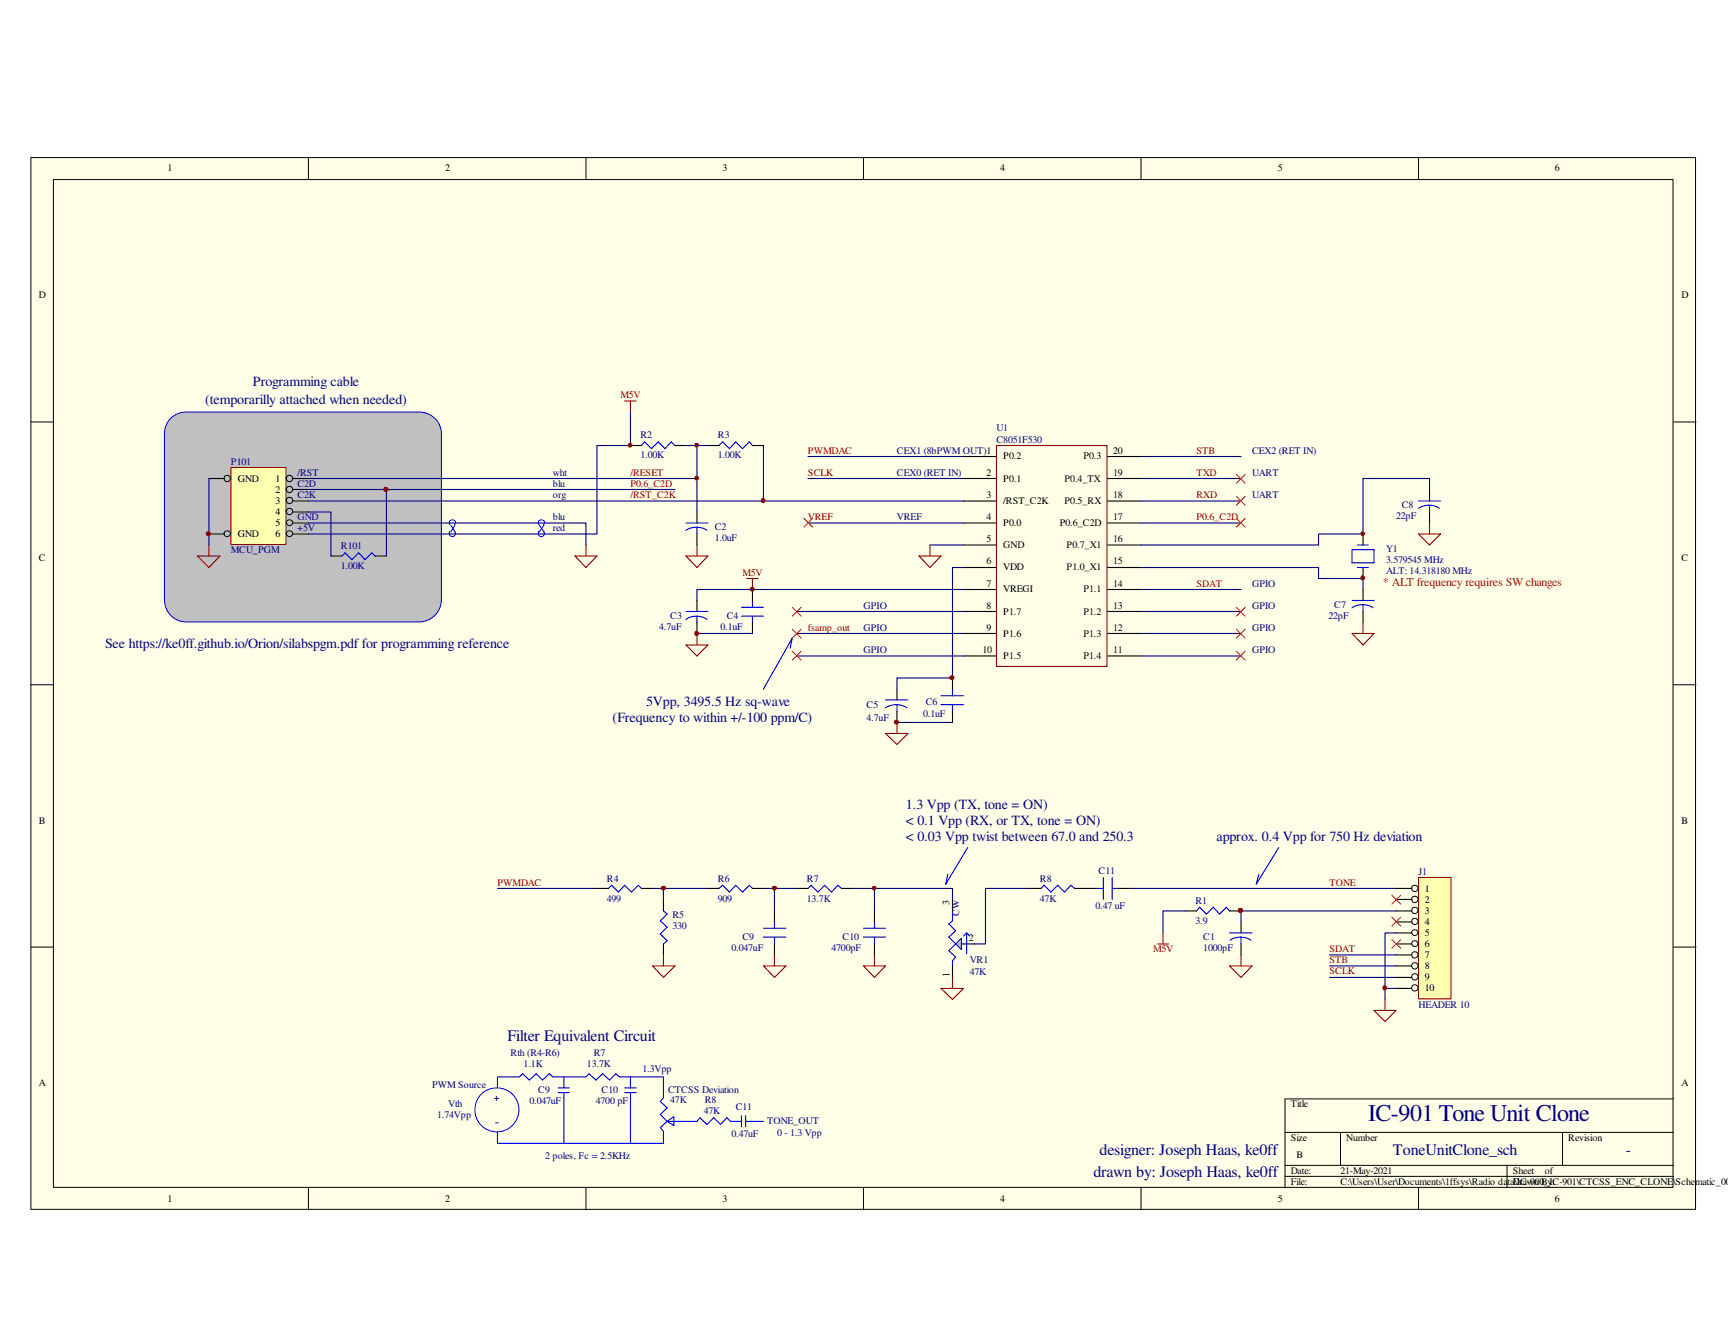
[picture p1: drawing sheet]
<svg xmlns="http://www.w3.org/2000/svg" width="279mm" height="216mm" viewBox="0 0 279 216" stroke-linecap="round" stroke-linejoin="round" font-family="sans-serif">
<path d="M5 25.5h269.2v170.1h-269.2z" fill="#ffffe8"/>
<g fill="none" stroke="#000" stroke-width=".16">
<path d="M5 25.5h269.2v170.1h-269.2zM8.6 29h261.9v163h-261.9zM49.9 25.5v3.5M94.7 25.5v3.5M139.6 25.5v3.5M184.5 25.5v3.5M229.4 25.5v3.5M5 68.2h3.6M270.6 68.2h3.6M5 110.7h3.6M270.6 110.7h3.6M5 153.2h3.6"/>
<path d="M270.6 153.2h3.6M270.6 177.7h-62.8v14.4M49.9 192.1v3.6M94.7 192.1v3.6M139.6 192.1v3.6M184.5 192.1v3.6M207.8 183.1h62.8M207.8 188.5h62.8M207.8 190.2h62.8M216.7 183.1v5.4M229.4 192.1v3.6M243.7 188.5v3.6"/>
<path d="M252.6 183.1v5.4"/>
</g>
<path d="M27.6 67.6a3.5 3.5 0 0 1 2.5-1h37.6a3.5 3.5 0 0 1 3.7 3.6v26.7a3.6 3.6 0 0 1-3.7 3.7h-37.6a3.5 3.5 0 0 1-3.5-3.7v-26.7a3.5 3.5 0 0 1 1-2.6z" fill-rule="evenodd" fill="#c0c0c0"/>
<path d="M27.6 67.6a3.5 3.5 0 0 1 2.5-1h37.6a3.5 3.5 0 0 1 3.7 3.6v26.7a3.6 3.6 0 0 1-3.7 3.7h-37.6a3.5 3.5 0 0 1-3.5-3.7v-26.7a3.5 3.5 0 0 1 1-2.6z" fill="none" stroke="#00f" stroke-width=".16"/>
<g fill="none" stroke="#000080" stroke-width=".18">
<path d="M110.9 72.1h3.6M112.7 72.1v5.3h-62.8M123.4 72.1v8.9h-73.5M130.6 73.8h25.2M130.6 77.4h25.2M184.5 73.8h16.2M184.5 77.4h16.2M123.4 81h32.4M128.9 98.9h26.9M130.6 84.6h25.2M150.4 88.1h5.4M155.8 95.3h-43.1v1.8"/>
<path d="M155.8 91.8h-1.8v17.8h-9v1.8M184.5 81h16.2M184.5 84.6h16.2M184.5 88.1h28.7M184.5 98.9h16.2M184.5 95.3h16.2M184.5 91.8h28.7M112.7 102.4h9M128.9 106.1h26.9M128.9 102.4h26.9M145 116.8h9M184.5 106.1h16.2"/>
<path d="M184.5 102.4h16.2"/>
</g>
<g fill="none" stroke="#000" stroke-width=".18">
<path d="M101.9 72.1h1.8M109.1 72.1h1.8M114.5 72.1h1.7M121.7 72.1h1.7M155.8 73.8h5.3M155.8 77.4h5.3M179.1 73.8h5.4M179.1 77.4h5.4M112.7 82.8v1.8M112.7 86.4v1.7M112.7 97.1v1.8M121.7 95.3v1.8"/>
<path d="M155.8 81h5.3M155.8 84.6h5.3M155.8 88.1h5.3M155.8 91.8h5.3M155.8 95.3h5.3M155.8 98.9h5.3M179.1 81h5.4M179.1 84.6h5.4M179.1 88.1h5.4M179.1 91.8h5.4M179.1 95.3h5.4M179.1 98.9h5.4"/>
<path d="M112.7 100.7v1.7M121.7 100.7v1.7M145 111.4v1.8M145 115.1v1.7M154 109.6v1.8M154 115.1v1.7M155.8 102.4h5.3M155.8 106.1h5.3M179.1 102.4h5.4M179.1 106.1h5.4M200.7 149.1v1.8M200.7 152.7v1.7"/>
</g>
<g fill="none" stroke="#800000" stroke-width=".18">
<path d="M101 64.9h1.9M101.9 64.9v1.7M161.1 72.1h17.9v35.7h-17.9zM93 89.9h3.5l-1.8 1.9zM94.7 88.1v1.8M110.9 89.9h3.6l-1.8 1.9zM112.7 88.1v1.8M120.7 93.6h1.9M121.7 93.6v1.7M110.9 104.3h3.6l-1.8 1.8zM112.7 102.4v1.9M143.2 118.6h3.6l-1.8 1.8z"/>
<path d="M145 116.8v1.8M198.8 156.2h3.6l-1.7 1.9zM200.7 154.4v1.8"/>
</g>
<g fill="none" stroke="#00f" stroke-width=".18">
<path d="M103.7 72.1l.5-.6 1.1 1.1 1.1-1.1 1.1 1.1 1-1.1 .6 .6M116.2 72.1l.6-.6 1.1 1.1 1.1-1.1 1.1 1.1 1.1-1.1 .5 .6M110.9 85.8a3.1 3.1 0 0 1 3.4 0M110.9 98.9h3.6M110.9 84.6h3.6M112.7 85.3v1.1M112.7 99.7v1M119.9 98.2h3.5M119.9 99.7h3.5M121.7 97.1v1.1M121.7 99.7v1M110.9 100.2a3.1 3.1 0 0 1 3.4 0"/>
<path d="M143.2 114.5a3.2 3.2 0 0 1 3.4 0M143.2 113.2h3.6M145 114v1.1M152.1 112.5h3.7M152.1 114h3.7M154 111.4v1.1M154 114v1.1M198.8 150.9h3.6M198.9 152.1a3.1 3.1 0 0 1 3.4 0M200.7 151.6v1.1"/>
</g>
<path d="M37.4 75.7h8.8v12.4h-8.8z" fill="#ffffb0"/>
<path d="M37.3 75.6h8.9v12.5h-8.9z" fill="none" stroke="#800000" stroke-width=".16"/>
<g fill="none" stroke="#000" stroke-width=".16">
<circle cx="36.7" cy="77.4" r=".52"/>
<circle cx="46.8" cy="79.2" r=".52"/>
<circle cx="46.8" cy="77.4" r=".52"/>
<circle cx="36.8" cy="86.3" r=".5"/>
<circle cx="46.8" cy="80.9" r=".52"/>
<circle cx="46.8" cy="82.7" r=".52"/>
<circle cx="46.8" cy="86.3" r=".5"/>
<circle cx="46.8" cy="84.5" r=".5"/>
</g>
<g fill="none" stroke="#000" stroke-width=".18">
<path d="M33.8 77.4h2.4M47.4 77.4h2.5M47.4 79.2h2.5M231.1 79.2v1.8M33.8 86.4h2.4M47.4 81h2.5M47.4 82.8h2.5M47.4 84.6h2.5M47.4 86.4h2.5M220.4 86.4v1.7M220.4 91.8v1.8M220.4 95.3v1.8"/>
<path d="M220.4 98.9v1.8M231.1 82.8v1.8M191.7 147.3h1.8M198.8 147.3h1.9"/>
</g>
<path d="M31.9 89.9h3.7l-1.8 1.9zM33.8 88.1v1.8M229.4 86.4h3.5l-1.8 1.7zM231.1 84.6v1.8M218.6 102.4h3.6l-1.8 1.9zM220.4 100.7v1.7" fill="none" stroke="#800000" stroke-width=".18"/>
<path d="M33.8 77.4v10.7M49.9 79.2h59.2M96.5 72.1v14.3h-46.6M101.9 66.6v5.5M112.7 77.4v5.4M220.4 77.4v9h-7.2v1.7M231.1 77.4v1.8M49.9 84.6h44.8v3.5M213.2 91.8v1.8h7.2v1.7" fill="none" stroke="#000080" stroke-width=".18"/>
<path d="M218.6 98.3a3.1 3.1 0 0 1 3.4 0M218.6 88.9h3.6v2.1h-3.6zM218.6 97.1h3.6M219.5 91.8h1.7M219.5 88.1h1.7M220.4 97.8v1.1M229.4 82.2a3.1 3.1 0 0 1 3.3 0M229.4 81h3.5M231.1 81.7v1.1M193.5 147.3l.5-.6 1.1 1.1 1.1-1.1 1 1.1 1.1-1.1 .5 .6" fill="none" stroke="#00f" stroke-width=".18"/>
<g fill="none" stroke="#f00" stroke-width=".16">
<path d="M199.9 76.7l1.4 1.4M201.3 76.7l-1.4 1.4M130 83.8l1.4 1.5M131.4 83.8l-1.4 1.5M199.9 98.2l1.4 1.5M199.9 80.3l1.4 1.4M201.3 98.2l-1.4 1.5M201.3 80.3l-1.4 1.4M128.1 105.3l1.4 1.5M129.5 105.3l-1.4 1.5M199.9 105.3l1.4 1.5M199.9 101.8l1.4 1.4"/>
<path d="M201.3 105.3l-1.4 1.5M201.3 101.8l-1.4 1.4"/>
</g>
<path d="M154.5 152.7l.9-1v1.9z" fill="#c0c0c0"/>
<path d="M154.5 152.7l.9-1v1.9z" fill="none" stroke="#00f" stroke-width=".16"/>
<g fill="none" stroke="#00f" stroke-width=".18">
<path d="M116.2 143.7l.6-.5 1.1 1.1 1.1-1.1 1.1 1.1 1.1-1.1 .5 .5M123.4 150.1h3.7M123.4 151.6h3.7M125.2 149.1v1M125.2 151.6v1.1M130.6 143.7l.5-.5 1.1 1.1 1.2-1.1 1.1 1.1 1-1.1 .6 .5M154 147.3v1.6l-.6 .5 1.1 1.1-1.1 1.1 1.1 1.1-1.1 1.1 1.1 1-.5 .6v.8M155.4 152.7h.4M155.8 151.4l.5-.5v3.4M156.3 150.9l.5 .5M168.3 143.7l.5-.5 1.1 1.1 1.1-1.1 1.1 1.1 1-1.1 .6 .5M177.3 143.7h1.1"/>
<path d="M178.4 141.9v3.6M179.8 143.7h1M179.8 141.9v3.6"/>
</g>
<path d="M114.5 143.7h1.7M121.7 143.7h1.7M125.2 147.3v1.8M125.2 152.7v1.7M128.9 143.7h1.7M136.1 143.7h1.7M154 145.5v1.8M154 156.2v1.9M155.8 152.7h1.8M166.5 143.7h1.8M173.7 143.7h3.6M180.8 143.7h1.9" fill="none" stroke="#000" stroke-width=".18"/>
<path d="M123.4 156.2h3.7l-1.9 1.9zM125.2 154.4v1.8M152.1 159.9h3.7l-1.8 1.7zM154 158.1v1.8" fill="none" stroke="#800000" stroke-width=".18"/>
<path d="M80.4 143.7h16.1M123.4 143.7h5.5M125.2 143.7v3.6M137.8 143.7h16.2v1.8M166.5 143.7h-7.2v9h-1.7M182.7 143.7h43" fill="none" stroke="#000080" stroke-width=".18"/>
<path d="M229.4 142h5.2v19.5h-5.2z" fill="#ffffb0"/>
<path d="M229.4 141.9h5.2v19.6h-5.2z" fill="none" stroke="#800000" stroke-width=".16"/>
<g fill="none" stroke="#000" stroke-width=".16">
<circle cx="228.8" cy="156.2" r=".52"/>
<circle cx="228.8" cy="149" r=".52"/>
<circle cx="228.8" cy="154.4" r=".52"/>
<circle cx="228.8" cy="147.2" r=".52"/>
<circle cx="228.8" cy="158" r=".52"/>
<circle cx="228.8" cy="159.8" r=".52"/>
<circle cx="228.8" cy="143.7" r=".52"/>
<circle cx="228.8" cy="145.4" r=".52"/>
<circle cx="228.8" cy="150.8" r=".5"/>
<circle cx="228.8" cy="152.6" r=".5"/>
</g>
<path d="M53.5 89.9h1.8M60.6 89.9h1.9M225.7 143.7h2.6M225.7 145.5h2.6M225.7 147.3h2.6M225.7 149.1h2.6M225.7 150.9h2.6M225.7 152.7h2.6M225.7 154.4h2.6M225.7 156.2h2.6M225.7 158.1h2.6M225.7 159.9h2.6" fill="none" stroke="#000" stroke-width=".18"/>
<path d="M222.2 163.4h3.5l-1.8 1.8zM223.9 161.6v1.8" fill="none" stroke="#800000" stroke-width=".18"/>
<path d="M62.5 79.2v10.7M49.9 82.8h3.6v7.1M191.7 147.3h-3.7v3.6M215 154.4h10.7M215 156.2h10.7M215 158.1h10.7M225.7 159.9h-1.8v1.7M225.7 150.9h-1.8v9" fill="none" stroke="#000080" stroke-width=".18"/>
<path d="M225 152l1.5 1.3M225 148.3l1.5 1.5M225 144.8l1.5 1.4M226.5 152l-1.5 1.3M226.5 148.3l-1.5 1.5M226.5 144.8l-1.5 1.4" fill="none" stroke="#f00" stroke-width=".16"/>
<path d="M55.3 89.9l.5-.5 1.1 1.1 1.1-1.1 1 1.1 1.1-1.1 .5 .5" fill="none" stroke="#00f" stroke-width=".18"/>
<circle cx="121.6" cy="95.3" r=".31" fill="#800000"/>
<circle cx="121.6" cy="95.3" r=".31" fill="none" stroke="#800000" stroke-width=".16"/>
<circle cx="112.6" cy="102.4" r=".33" fill="#800000"/>
<circle cx="112.6" cy="102.4" r=".33" fill="none" stroke="#800000" stroke-width=".16"/>
<circle cx="33.7" cy="86.3" r=".33" fill="#800000"/>
<circle cx="33.7" cy="86.3" r=".33" fill="none" stroke="#800000" stroke-width=".16"/>
<circle cx="62.4" cy="79.2" r=".35" fill="#800000"/>
<circle cx="62.4" cy="79.2" r=".35" fill="none" stroke="#800000" stroke-width=".16"/>
<path d="M98.4 143.7l.5-.5 1.1 1.1 1-1.1 1.1 1.1 1.1-1.1 .5 .5M107.3 147.3l.6 .5-1.1 1.1 1.1 1-1.1 1.1 1.1 1.1-.6 .6" fill="none" stroke="#00f" stroke-width=".18"/>
<path d="M96.5 143.7h1.9M103.7 143.7h1.8M107.3 145.5v1.8M107.3 152.7v1.7" fill="none" stroke="#000" stroke-width=".18"/>
<path d="M105.5 156.2h3.6l-1.8 1.9zM107.3 154.4v1.8" fill="none" stroke="#800000" stroke-width=".18"/>
<path d="M105.5 143.7h9M107.3 143.7v1.8" fill="none" stroke="#000080" stroke-width=".18"/>
<path d="M72.7 85.9a.51 .51 0 0 0 .1 .7 .51 .51 0 0 0 .7 0 .51 .51 0 0 0 0-.7M72.7 84.8a.48 .48 0 0 1 0-.5 .48 .48 0 0 1 .5-.2l.4 .2 .1 .2-.2 .3M72.9 84.9l.7 1.1M73.6 84.9l-.7 1.1M87.1 85.9a.51 .51 0 0 0 0 .7 .51 .51 0 0 0 .8 0 .51 .51 0 0 0 0-.7M87.1 84.8a.48 .48 0 0 1 0-.5 .48 .48 0 0 1 .4-.2l.5 .2 .1 .2-.2 .3M87.2 84.9l.8 1.1M88 84.9l-.8 1.1" fill="none" stroke="#00f" stroke-width=".16"/>
<circle cx="125.2" cy="143.6" r=".33" fill="#800000"/>
<circle cx="125.2" cy="143.6" r=".33" fill="none" stroke="#800000" stroke-width=".16"/>
<circle cx="107.3" cy="143.6" r=".33" fill="#800000"/>
<circle cx="107.3" cy="143.6" r=".33" fill="none" stroke="#800000" stroke-width=".16"/>
<path d="M139.6 156.2h3.6l-1.8 1.9zM141.4 154.4v1.8" fill="none" stroke="#800000" stroke-width=".18"/>
<path d="M139.6 150.1h3.6M139.6 151.6h3.6M141.4 149.1v1M141.4 151.6v1.1" fill="none" stroke="#00f" stroke-width=".18"/>
<path d="M141.4 147.3v1.8M141.4 152.7v1.7" fill="none" stroke="#000" stroke-width=".18"/>
<path d="M141.4 143.7v3.6" fill="none" stroke="#000080" stroke-width=".18"/>
<circle cx="141.3" cy="143.6" r=".31" fill="#800000"/>
<circle cx="141.3" cy="143.6" r=".31" fill="none" stroke="#800000" stroke-width=".16"/>
<path d="M156.5 137.1l-3.6 5.9 .3-1.6" fill="none" stroke="#00f" stroke-width=".18"/>
<circle cx="223.9" cy="159.8" r=".33" fill="#800000"/>
<circle cx="223.9" cy="159.8" r=".33" fill="none" stroke="#800000" stroke-width=".16"/>
<path d="M187.2 152.7h1.8M188 150.9v1.8" fill="none" stroke="#800000" stroke-width=".18"/>
<circle cx="112.6" cy="77.3" r=".31" fill="#800000"/>
<circle cx="112.6" cy="77.3" r=".31" fill="none" stroke="#800000" stroke-width=".16"/>
<circle cx="112.6" cy="72" r=".31" fill="#800000"/>
<circle cx="112.6" cy="72" r=".31" fill="none" stroke="#800000" stroke-width=".16"/>
<circle cx="123.4" cy="80.9" r=".33" fill="#800000"/>
<circle cx="123.4" cy="80.9" r=".33" fill="none" stroke="#800000" stroke-width=".16"/>
<path d="M225.7 147.3h-25v1.8" fill="none" stroke="#000080" stroke-width=".18"/>
<circle cx="200.6" cy="147.2" r=".35" fill="#800000"/>
<circle cx="200.6" cy="147.2" r=".35" fill="none" stroke="#800000" stroke-width=".16"/>
<circle cx="145" cy="116.8" r=".33" fill="#800000"/>
<circle cx="145" cy="116.8" r=".33" fill="none" stroke="#800000" stroke-width=".16"/>
<circle cx="153.9" cy="109.6" r=".33" fill="#800000"/>
<circle cx="153.9" cy="109.6" r=".33" fill="none" stroke="#800000" stroke-width=".16"/>
<path d="M148.6 89.9h3.5l-1.7 1.9zM150.4 88.1v1.8" fill="none" stroke="#800000" stroke-width=".18"/>
<g fill="none" stroke="#00f" stroke-width=".18">
<path d="M127.8 104.8l.3-1.6-4.7 8.2M206.8 137.1l-3.7 5.9 .4-1.6M80.4 175.9v-1.7h3.6l.5-.5 1.1 1 1.1-1 1 1 1.1-1 .6 .5h5.3l.6-.5 1.1 1 1.1-1 1.1 1 1-1 .6 .5h7.1v3.3l-.5 .6 1.1 1.1-1.1 1.1 1.1 1.1M90.3 175.9h1.7M90.3 176.7h1.7M91.2 174.2v1.7M91.2 176.7v8.2M101 175.9h1.9M101 176.7h1.9M101.9 174.2v1.7M101.9 176.7v8.2M107.9 181.4l-1.1 1 .5 .6v1.9h-26.9v-1.8"/>
<path d="M107.9 181.4l1.1-.8v1.4zM107.9 181.4h4.8l.5-.6 1.1 1.1 1.1-1.1 1.1 1.1 1-1.1 .6 .6h1.8M119.9 180.4v1.8M120.6 181.4h2.8M120.6 180.4v1.8"/>
</g>
<path d="M128.1 98.2l1.4 1.5M129.5 98.2l-1.4 1.5M199.9 83.8l1.4 1.5M201.3 83.8l-1.4 1.5M128.1 101.8l1.4 1.4M129.5 101.8l-1.4 1.4" fill="none" stroke="#f00" stroke-width=".16"/>
<circle cx="80.3" cy="179.5" r="3.6" fill="none" stroke="#00f" stroke-width=".16"/>
<circle cx="220.3" cy="93.5" r=".33" fill="#800000"/>
<circle cx="220.3" cy="93.5" r=".33" fill="none" stroke="#800000" stroke-width=".16"/>
<circle cx="220.3" cy="86.3" r=".31" fill="#800000"/>
<circle cx="220.3" cy="86.3" r=".31" fill="none" stroke="#800000" stroke-width=".16"/>
<path d="M96.5 72.1h5.4M220.4 77.4h10.7" fill="none" stroke="#000080" stroke-width=".18"/>
<circle cx="101.9" cy="72" r=".31" fill="#800000"/>
<circle cx="101.9" cy="72" r=".31" fill="none" stroke="#800000" stroke-width=".16"/>
<text font-size="3.9" fill="#000080" x="221.2" y="181.3">IC-901 Tone Unit Clone</text>
<g font-size="2.6" fill="#000080">
<text x="82" y="168.4">Filter Equivalent Circuit</text>
<text x="176.8" y="190.4">drawn by: Joseph Haas, ke0ff</text>
<text x="177.8" y="186.9">designer: Joseph Haas, ke0ff</text>
<text x="225.2" y="186.9">ToneUnitClone_sch</text>
<text x="262.9" y="186.9">-</text>
</g>
<g font-size="2.3" fill="#000080">
<text x="33.2" y="65.4">(temporarilly attached when needed)</text>
<text x="40.9" y="62.5">Programming cable</text>
<text x="17" y="104.8">See https://ke0ff.github.io/Orion/silabspgm.pdf for programming reference</text>
<text x="99.1" y="116.8">(Frequency to within +/-100 ppm/C)</text>
<text x="104.5" y="114.1">5Vpp, 3495.5 Hz sq-wave</text>
<text x="146.5" y="130.8">1.3 Vpp (TX, tone = ON)</text>
<text x="146.5" y="133.4">&lt; 0.1 Vpp (RX, or TX, tone = ON)</text>
<text x="146.5" y="136">&lt; 0.03 Vpp twist between 67.0 and 250.3</text>
<text x="196.7" y="136">approx. 0.4 Vpp for 750 Hz deviation</text>
<text x="80" y="182">-</text>
</g>
<text font-size="1.9" fill="#f00" x="223.6" y="94.8">* ALT frequency requires SW changes</text>
<g font-size="1.6">
<text x="27.1" y="27.7">1</text>
<text x="72" y="27.7">2</text>
<text x="116.8" y="27.7">3</text>
<text x="161.7" y="27.7">4</text>
<text x="206.6" y="27.7">5</text>
<text x="251.4" y="27.7">6</text>
<text x="6.3" y="48.3">D</text>
<text x="271.9" y="48.3">D</text>
<text x="38.4" y="77.9">GND</text>
<text x="44.5" y="77.9">1</text>
<text x="159.5" y="77">2</text>
<text x="162.2" y="74.3">P0.2</text>
<text x="162.2" y="77.9">P0.1</text>
<text x="172.1" y="77.9">P0.4_TX</text>
<text x="175.2" y="74.3">P0.3</text>
<text x="180" y="73.4">20</text>
<text x="180" y="77">19</text>
<text x="44.5" y="79.7">2</text>
<text x="44.5" y="81.4">3</text>
<text x="44.5" y="83.2">4</text>
<text x="159.5" y="80.5">3</text>
<text x="162.2" y="81.4">/RST_C2K</text>
<text x="172.1" y="81.4">P0.5_RX</text>
<text x="180" y="80.5">18</text>
<text x="38.4" y="86.8">GND</text>
<text x="44.5" y="85">5</text>
<text x="44.5" y="86.8">6</text>
<text x="159.5" y="84.2">4</text>
<text x="159.5" y="87.7">5</text>
<text x="162.2" y="85">P0.0</text>
<text x="162.2" y="88.6">GND</text>
<text x="171.4" y="85">P0.6_C2D</text>
<text x="172.5" y="88.6">P0.7_X1</text>
<text x="180" y="87.7">16</text>
<text x="180" y="84.2">17</text>
<text x="6.3" y="90.8">C</text>
<text x="159.5" y="91.3">6</text>
<text x="159.5" y="94.9">7</text>
<text x="162.2" y="92.2">VDD</text>
<text x="162.2" y="95.8">VREGI</text>
<text x="172.5" y="92.2">P1.0_X1</text>
<text x="175.2" y="95.8">P1.1</text>
<text x="180" y="94.9">14</text>
<text x="180" y="91.3">15</text>
<text x="271.9" y="90.8">C</text>
<text x="159.5" y="98.5">8</text>
<text x="162.2" y="99.4">P1.7</text>
<text x="175.2" y="99.4">P1.2</text>
<text x="180" y="98.5">13</text>
<text x="158.8" y="105.7">10</text>
<text x="159.5" y="102">9</text>
<text x="162.2" y="103">P1.6</text>
<text x="162.2" y="106.5">P1.5</text>
<text x="175.2" y="106.5">P1.4</text>
<text x="175.2" y="103">P1.3</text>
<text x="180" y="105.7">11</text>
<text x="180" y="102">12</text>
<text x="6.3" y="133.3">B</text>
<text x="271.9" y="133.3">B</text>
<text x="153.5" y="146.4" transform="rotate(-90 153.5 146.4)">3</text>
<text x="230.4" y="144.2">1</text>
<text x="230.4" y="146">2</text>
<text x="230.4" y="147.7">3</text>
<text x="230.4" y="149.5">4</text>
<text x="156.6" y="152.2">2</text>
<text x="230.4" y="151.3">5</text>
<text x="230.4" y="153.1">6</text>
<text x="230.4" y="154.9">7</text>
<text x="153.5" y="158.1" transform="rotate(-90 153.5 158.1)">1</text>
<text x="230.4" y="156.7">8</text>
<text x="230.4" y="158.5">9</text>
<text x="230.4" y="160.3">10</text>
<text x="6.3" y="175.7">A</text>
<text x="208.7" y="179.1">Title</text>
<text x="271.9" y="175.7">A</text>
<text x="208.7" y="184.5">Size</text>
<text x="217.7" y="184.5">Number</text>
<text x="253.6" y="184.5">Revision</text>
<text x="208.7" y="189.8">Date:</text>
<text x="208.7" y="191.6">File:</text>
<text x="209.6" y="187.2">B</text>
<text x="216.7" y="189.8">21-May-2021</text>
<text x="216.7" y="191.6">C:\Users\User\Documents\1ffsys\Radio data\IC-900_IC-901\CTCSS_ENC_CLONE\Schematic_001</text>
<text x="244.6" y="189.8">Sheet</text>
<text x="244.6" y="191.6">Drawn By:</text>
<text x="249.8" y="189.8">of</text>
<text x="27.1" y="194.3">1</text>
<text x="72" y="194.3">2</text>
<text x="116.8" y="194.3">3</text>
<text x="161.7" y="194.3">4</text>
<text x="206.6" y="194.3">5</text>
<text x="251.4" y="194.3">6</text>
</g>
<g font-size="1.6" fill="#800000">
<text x="100.3" y="64.4">M5V</text>
<text x="101.9" y="77">/RESET</text>
<text x="130.6" y="77">SCLK</text>
<text x="130.6" y="73.4">PWMDAC</text>
<text x="193.5" y="77">TXD</text>
<text x="193.5" y="73.4">STB</text>
<text x="101.9" y="78.7">P0.6_C2D</text>
<text x="101.9" y="80.5">/RST_C2K</text>
<text x="193.5" y="80.5">RXD</text>
<text x="130.6" y="84.2">VREF</text>
<text x="193.5" y="84.2">P0.6_C2D</text>
<text x="120.1" y="93.1">M5V</text>
<text x="193.5" y="94.9">SDAT</text>
<text x="130.6" y="102">fsamp_out</text>
<text x="80.4" y="143.3">PWMDAC</text>
<text x="215" y="143.3">TONE</text>
<text x="186.4" y="154">M5V</text>
<text x="215" y="154">SDAT</text>
<text x="215" y="155.8">STB</text>
<text x="215" y="157.6">SCLK</text>
</g>
<g font-size="1.6" fill="#000080">
<text x="103.5" y="70.9">R2</text>
<text x="116.1" y="70.9">R3</text>
<text x="161.1" y="69.8">U1</text>
<text x="161.1" y="71.6">C8051F530</text>
<text x="37.3" y="75.2">P101</text>
<text x="48.1" y="77">/RST</text>
<text x="89.4" y="77">wht</text>
<text x="103.5" y="74.1">1.00K</text>
<text x="116.1" y="74.1">1.00K</text>
<text x="145" y="77">CEX0 (RET IN)</text>
<text x="145" y="73.4">CEX1 (8bPWM OUT)1</text>
<text x="202.4" y="77">UART</text>
<text x="202.4" y="73.4">CEX2 (RET IN)</text>
<text x="48.1" y="78.7">C2D</text>
<text x="48.1" y="80.5">C2K</text>
<text x="89.4" y="78.7">blu</text>
<text x="89.4" y="80.5">org</text>
<text x="202.4" y="80.5">UART</text>
<text x="225.7" y="84">22pF</text>
<text x="226.7" y="82.1">C8</text>
<text x="37.3" y="89.5">MCU_PGM</text>
<text x="48.1" y="84.2">GND</text>
<text x="48.1" y="85.9">+5V</text>
<text x="55.1" y="88.8">R101</text>
<text x="89.4" y="84.2">blu</text>
<text x="89.4" y="85.9">red</text>
<text x="115.6" y="85.8">C2</text>
<text x="115.6" y="87.5">1.0uF</text>
<text x="145" y="84.2">VREF</text>
<text x="224.1" y="89.3">Y1</text>
<text x="55.1" y="92">1.00K</text>
<text x="202.4" y="94.9">GPIO</text>
<text x="224.1" y="91.1">3.579545 MHz</text>
<text x="224.1" y="92.9">ALT: 14.318180 MHz</text>
<text x="106.6" y="101.9">4.7uF</text>
<text x="108.4" y="100.1">C3</text>
<text x="116.5" y="101.9">0.1uF</text>
<text x="117.5" y="100.1">C4</text>
<text x="139.6" y="98.5">GPIO</text>
<text x="202.4" y="98.5">GPIO</text>
<text x="214.8" y="100.1">22pF</text>
<text x="215.7" y="98.3">C7</text>
<text x="139.6" y="105.7">GPIO</text>
<text x="139.6" y="102">GPIO</text>
<text x="202.4" y="102">GPIO</text>
<text x="202.4" y="105.7">GPIO</text>
<text x="140.1" y="114.6">C5</text>
<text x="140.1" y="116.6">4.7uF</text>
<text x="149.3" y="116">0.1uF</text>
<text x="149.7" y="114">C6</text>
<text x="98.1" y="142.6">R4</text>
<text x="116.1" y="142.6">R6</text>
<text x="130.5" y="142.6">R7</text>
<text x="168.1" y="142.6">R8</text>
<text x="177.6" y="141.3">C11</text>
<text x="229.4" y="141.5">J1</text>
<text x="98.1" y="145.8">499</text>
<text x="108.7" y="148.4">R5</text>
<text x="116.1" y="145.8">909</text>
<text x="130.5" y="145.8">13.7K</text>
<text x="155.1" y="148.2" transform="rotate(-90 155.1 148.2)">CW</text>
<text x="168.1" y="145.8">47K</text>
<text x="177.1" y="147">0.47 uF</text>
<text x="193.3" y="146.1">R1</text>
<text x="193.3" y="149.4">3.9</text>
<text x="108.7" y="150.3">330</text>
<text x="118.3" y="153.8">0.047uF</text>
<text x="120.1" y="152.1">C9</text>
<text x="134.5" y="153.8">4700pF</text>
<text x="136.2" y="152.1">C10</text>
<text x="156.8" y="155.8">VR1</text>
<text x="194.6" y="152.1">C1</text>
<text x="194.6" y="153.8">1000pF</text>
<text x="156.8" y="157.7">47K</text>
<text x="229.4" y="163">HEADER 10</text>
<text x="82.6" y="170.9">Rth (R4-R6)</text>
<text x="84.7" y="172.6">1.1K</text>
<text x="94.9" y="172.6">13.7K</text>
<text x="96" y="170.9">R7</text>
<text x="103.9" y="173.4">1.3Vpp</text>
<text x="69.9" y="176">PWM Source</text>
<text x="72.5" y="179.1">Vth</text>
<text x="79.8" y="178.1">+</text>
<text x="85.6" y="178.6">0.047uF</text>
<text x="87" y="176.8">C9</text>
<text x="96.4" y="178.6">4700 pF</text>
<text x="97.3" y="176.8">C10</text>
<text x="108" y="176.8">CTCSS Deviation</text>
<text x="108.4" y="178.4">47K</text>
<text x="114" y="178.4">R8</text>
<text x="119" y="179.5">C11</text>
<text x="70.7" y="180.8">1.74Vpp</text>
<text x="113.8" y="180.2">47K</text>
<text x="118.3" y="183.9">0.47uF</text>
<text x="124" y="181.8">TONE_OUT</text>
<text x="125.6" y="183.7">0 - 1.3 Vpp</text>
<text x="88.1" y="187.4">2 poles, Fc = 2.5KHz</text>
</g>
</svg>
